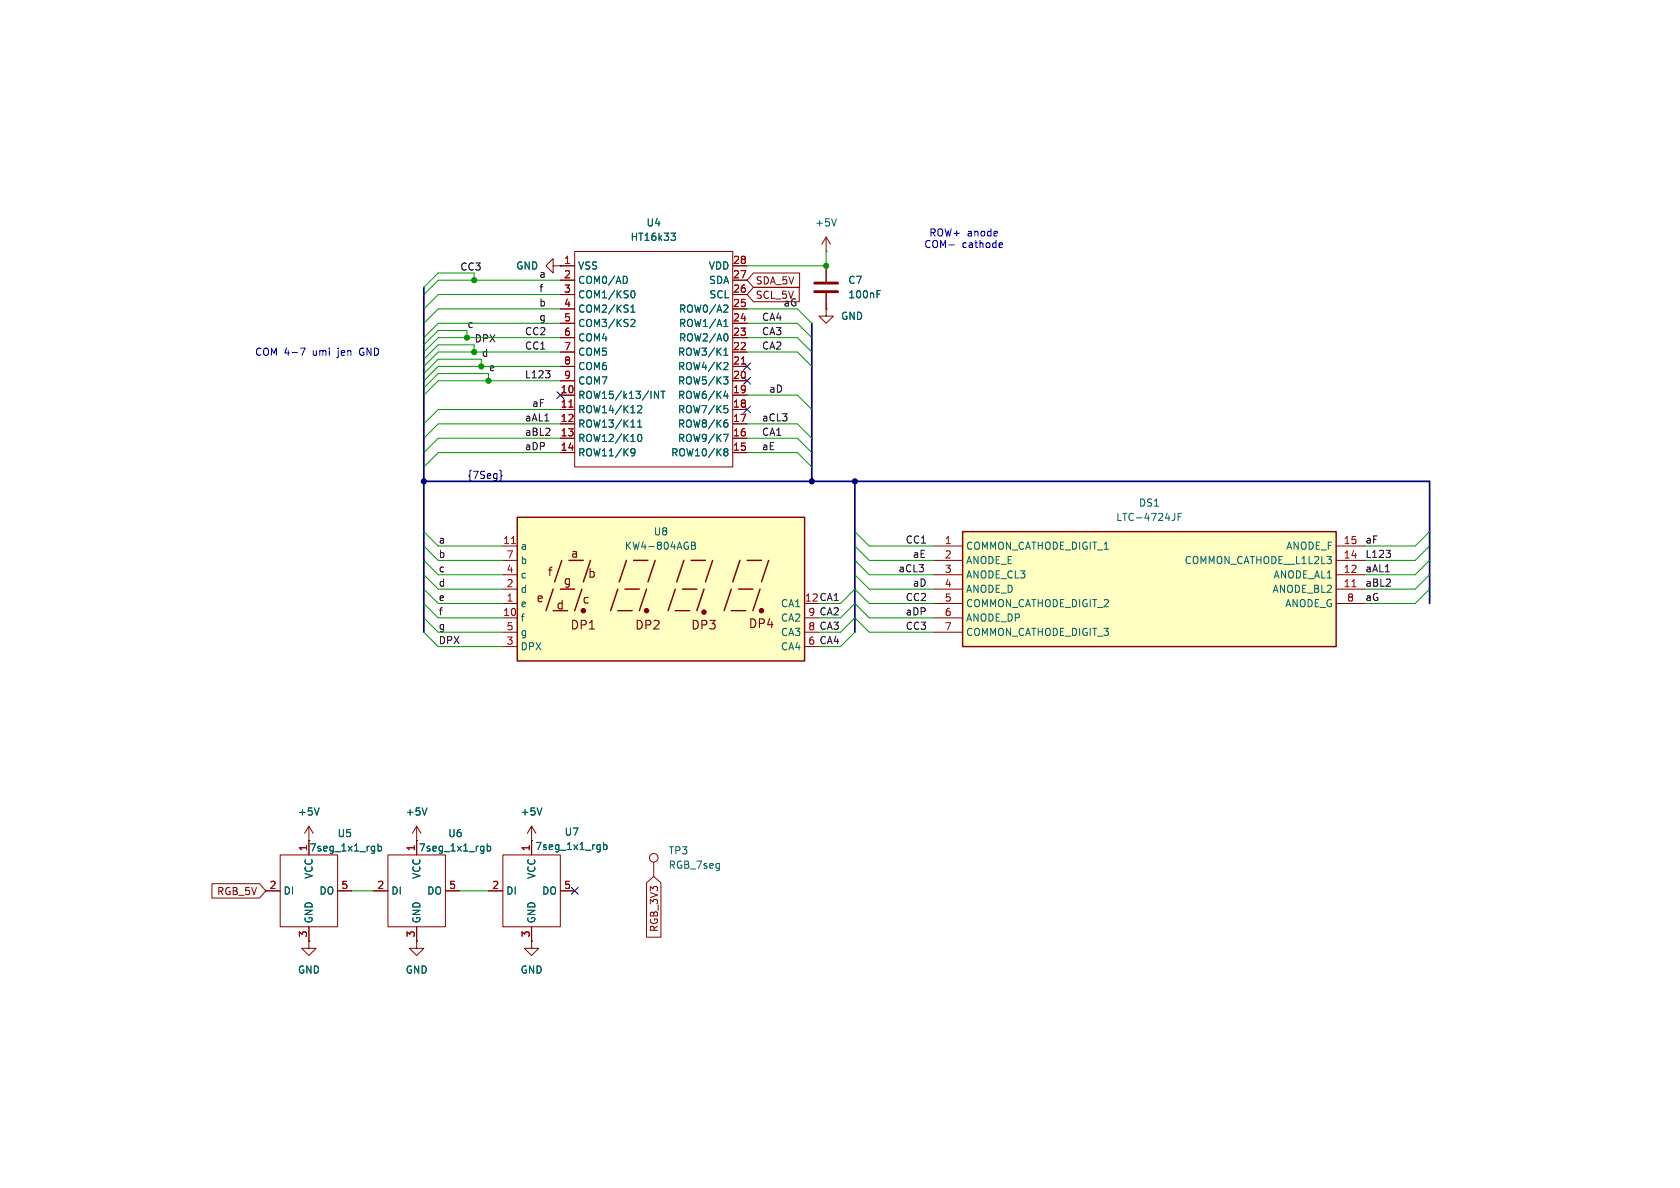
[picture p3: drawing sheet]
<svg xmlns="http://www.w3.org/2000/svg" width="297mm" height="210mm" viewBox="0 0 297 210" stroke-linecap="round" stroke-linejoin="round" font-family="sans-serif">
<g fill="none" stroke="#840000" stroke-width=".18">
<path d="M54.6 148.6h.1M54.6 146.1l-.8 1.2M54.6 146.1v2.5M54.6 146.1l.8 1.2M73.7 148.6h.1M73.7 146.1l-.8 1.2M73.7 146.1v2.5M73.7 146.1l.7 1.2M86.4 157.5h2.5M88.9 151.1h10.2v12.7h-10.2zM94 146.1l-.8 1.2M94 146.1v2.5"/>
<path d="M94 146.1l.7 1.2M99.1 157.5h2.5M115.6 152.4v2.5M94 166.4v1.2h1.2l-1.2 1.3-1.3-1.3h1.3M94 166.4h.1M94 163.8v2.6"/>
<circle cx="115.6" cy="151.6" r=".76"/>
</g>
<path d="M56.4 142.8l-.4 1.3M75.5 142.8l-.4 1.3M95.8 142.8l-.4 1.3M106.7 148.9v1.3M106.7 149.4l.4-.1 .2 .3-.1 .5h-.5" fill="none" stroke="#006464" stroke-width=".18"/>
<path d="M91.4 91.4h50.8v25.4h-50.8z" fill="#ffffc2"/>
<g fill="none" stroke="#840000" stroke-width=".25">
<path d="M91.4 91.4h50.8v25.4h-50.8zM99.3 99.1l-1.3 3.8M100.6 99.1h2.5M104.4 99.1l-1.3 3.8M110.7 99.1l-1.2 3.8M112 99.1h2.6M115.8 99.1l-1.2 3.8M120.9 99.1l-1.3 3.8M122.2 99.1h2.5M126 99.1l-1.3 3.8M130.8 99.1l-1.3 3.8M132.1 99.1h2.5"/>
<path d="M135.9 99.1l-1.3 3.8M97.8 104.1l-1.3 3.9M97.8 108h2.5M99.1 104.1h2.5M102.9 104.1l-1.3 3.9M109.2 108h2.6M109.2 104.1l-1.3 3.9M110.5 104.1h2.5M114.3 104.1l-1.3 3.9M119.4 108h2.5M119.4 104.1l-1.3 3.9M120.6 104.1h2.6"/>
<path d="M124.5 104.1l-1.3 3.9M129.3 108h2.5M129.3 104.1l-1.3 3.9M130.6 104.1h2.5M134.4 104.1l-1.3 3.9"/>
</g>
<g fill="#840000" stroke="#840000" stroke-width=".25">
<circle cx="103.1" cy="108" r=".36"/>
<circle cx="114.3" cy="108" r=".36"/>
<circle cx="124.5" cy="108.2" r=".36"/>
<circle cx="134.6" cy="108" r=".36"/>
</g>
<g fill="none" stroke="#840000" stroke-width=".18">
<path d="M97.8 47v-1.3l-1.3 1.3 1.3 1.3v-1.3h1.3M99.1 47h.1M146 44.5h.1M146 54.6v1.3h1.3l-1.3 1.3-1.2-1.3h1.2M146 54.6h.1M146 41.9l-.7 1.3M146 41.9v2.6M146 47v2.8M146 51.8v2.8M146 41.9l.8 1.3M88.9 96.5h2.5M88.9 99.1h2.5"/>
<path d="M88.9 106.7h2.5M88.9 109.2h2.5M88.9 104.1h2.5M88.9 114.3h2.5M88.9 101.6h2.5M88.9 111.8h2.5M142.2 109.2h2.6M142.2 114.3h2.6M142.2 111.8h2.6M66 157.5h2.6M68.6 151.1h10.1v12.7h-10.1zM73.7 148.6v2.5"/>
<path d="M78.7 157.5h2.6M73.7 166.4v1.2h1.2l-1.2 1.3-1.3-1.3h1.3M73.7 166.4h.1M73.7 163.8v2.6"/>
</g>
<path d="M90.4 96.1h.7" fill="none" stroke="#a90000" stroke-width=".18"/>
<path d="M147.9 38.7l-.5 1.2M155.1 52h.4M155.1 51.4h.6M122.3 95.8h.4l.2 .3-.2 .3 .2 .2 .1 .3-.3 .2h-.4zM122.3 96.4h.4M86.1 149.2v1.2M86.1 149.7l.4-.1 .2 .2-.1 .6h-.5" fill="none" stroke="#006464" stroke-width=".18"/>
<path d="M144 51.6h4.1M144 50h4.1" fill="none" stroke="#840000" stroke-width=".51"/>
<path d="M170.2 94h66v20.3h-66z" fill="#ffffc2"/>
<path d="M170.2 94h66v20.3h-66z" fill="none" stroke="#840000" stroke-width=".25"/>
<g fill="none" stroke="#840000" stroke-width=".18">
<path d="M99.1 47h.1M99.1 47h2.5M99.1 49.5h2.5M99.1 59.7h2.5M99.1 57.2h2.5M99.1 54.6h2.5M99.1 52.1h2.5M101.6 44.5h27.9v38.1h-27.9zM129.5 47h2.6M129.5 49.5h2.6M129.5 59.7h2.6M129.5 57.2h2.6"/>
<path d="M129.5 54.6h2.6M129.5 52.1h2.6M133.2 48.3h8.2v2.5h-8.2l-1.1-1.3zM133.2 50.8h8.1v2.5h-8.1l-1.1-1.2zM146 54.6h.1M146 47v2.8M146 51.8v2.8M99.1 69.9h2.5M99.1 72.4h2.5M99.1 74.9h2.5M99.1 77.5h2.5M99.1 67.3h2.5"/>
<path d="M99.1 64.8h2.5M99.1 62.2h2.5M129.5 69.9h2.6M129.5 72.4h2.6M129.5 74.9h2.6M129.5 77.5h2.6M129.5 67.3h2.6M129.5 64.8h2.6M129.5 62.2h2.6M99.1 80h2.5M129.5 80h2.6M165.1 96.5h5.1"/>
<path d="M165.1 99.1h5.1M236.2 96.5h5.1M236.2 99.1h5.1M165.1 104.1h5.1M165.1 101.6h5.1M165.1 106.7h5.1M165.1 109.2h5.1M165.1 111.8h5.1M236.2 104.1h5.1M236.2 101.6h5.1M236.2 106.7h5.1M37.5 156.2h8.4l1.1 1.3-1.1 1.3h-8.4z"/>
<path d="M47 157.5h2.5M49.5 151.1h10.2v12.7h-10.2zM54.6 148.6h.1M54.6 148.6v2.5M59.7 157.5h2.5M66 157.5h2.6M73.7 148.6h.1M73.7 148.6v2.5M78.7 157.5h2.6M86.4 157.5h2.5M99.1 157.5h2.5M114.3 156.1l1.3-1.2 1.2 1.2v9.6h-2.5z"/>
<path d="M54.6 166.4v1.2h1.3l-1.3 1.3-1.3-1.3h1.3M54.6 166.4h.1M54.6 163.8v2.6M73.7 166.4h.1M73.7 163.8v2.6M94 166.4h.1M94 163.8v2.6"/>
</g>
<path d="M100.6 72h.7M131.1 64.4h.7M239 103.7h.7" fill="none" stroke="#a90000" stroke-width=".18"/>
<g fill="none" stroke="#006464" stroke-width=".18">
<path d="M110.7 48.9l.2 .5-.2 .6M111.5 55.2h.7M111.5 54.3l.4-.4v1.3M111.6 51.6l.2-.2a.68 .68 0 0 1 .5 .6 .68 .68 0 0 1-.5 .6l-.2-.2M111.6 56.5h.4l.2 .3-.7 .9h.7M118.6 41.2h.8l-.4 .5 .3 .1 .1 .4-.2 .3h-.4M128 57.7h.7M128.1 56.8l.2-.3v1.2M128.1 53.9l.5 .1 .1 .3-.8 .9h.8M128.4 59a.79 .79 0 0 1 0 1.3M155.1 51.4h.6M155.1 52h.4"/>
<path d="M111.6 79.4l.2-.1 .4 .1a.84 .84 0 0 1-.3 1.2h-.3M112.2 79.9l-.2 .2-.4-.1M112.7 71.8l.5-.1 .3 .4-.8 .9h.8M112.7 75.5h.8M112.7 74.6l.4-.4v1.3M112.9 76.8h.1a.68 .68 0 0 1 .5 .6 .68 .68 0 0 1-.5 .6 .84 .84 0 0 1-.1-1.2zM116.4 69.2v1.2l-.7-1.2v1.2M116.8 69.2h.8M117.2 69.2v1.2M127.9 76.8h.9l-.6 1.2M127.9 66.6h.8l-.4 .5 .3 .1 .1 .4-.3 .3h-.3M128 70h.8"/>
<path d="M128 62.8h.7M128 61.9l.3-.4v1.3M128 71.7h.6M128 79.4l.2-.1 .4 .1 .1 .2-.3 .3M128 79.7l.2 .2M128.1 72.2h.3l.3 .2-.1 .5-.5 .1M128.1 64.1h.5l.1 .3-.8 .9h.8M128.2 74.7l.4 .1 .1 .2-.1 .4-.4 .1M128.2 79.9h.2M128.2 79.9l-.2 .1M128.4 79.9l.3 .2-.1 .4-.2 .1-.4-.1M128.6 74.2l-.4 .1"/>
<path d="M128.6 69.6v.8M207.7 90.7l-.1 1.1M208.3 91.4h.4M208.9 90.7h-.6v1.3M56.4 142.8l-.4 1.3M66.8 149.2v1.2M66.8 149.7l.4-.1 .2 .2-.1 .6h-.5M75.5 142.8l-.4 1.3M86.1 149.7l.4-.1 .2 .2-.1 .6h-.5M86.1 149.2v1.2M95.8 142.8l-.4 1.3M106.7 148.9v1.3"/>
<path d="M106.7 149.4l.4-.1 .2 .3-.1 .5h-.5"/>
</g>
<path d="M98.5 69.2l1.2 1.3M99.7 69.2l-1.2 1.3M131.5 66.7l1.2 1.2M131.5 64.2l1.2 1.2M131.5 71.8l1.2 1.2M132.7 66.7l-1.2 1.2M132.7 64.2l-1.2 1.2M132.7 71.8l-1.2 1.2M88.4 83.1l.2 .2v.6l.2 .2-.2 .2v.6l-.2 .2M101 156.9l1.2 1.2M102.2 156.9l-1.2 1.2" fill="none" stroke="#000084" stroke-width=".18"/>
<path d="M96.4 65.5h.8l-.4 .5M97.2 66.1v.6M245 97.3h.8l-.4 .5M245.8 97.9v.5" fill="none" stroke="#0f0f0f" stroke-width=".18"/>
<path d="M167.7 43.3h1M176.8 42.9l.4 .1v.2l-.6 .1M177.2 43.7l-.4 .1M53.1 61.5h.8l-.5 1.3" fill="none" stroke="#0000c2" stroke-width=".18"/>
<path d="M74.9 50.8v61M143.5 57.2v27.9M74.9 85.1h177.8v21.6M151.1 85.1v26.7" fill="none" stroke="#000084" stroke-width=".3"/>
<g fill="none" stroke="#009600" stroke-width=".18">
<path d="M82.5 59.7v-1.3h-5l-2.6 2.6M83.8 49.5v-1.2h-6.3l-2.6 2.5M99.1 54.6h-21.6l-2.6 2.6M99.1 59.7h-21.6l-2.6 2.5M99.1 57.2h-21.6l-2.6 2.5M99.1 49.5h-21.6l-2.6 2.6M99.1 52.1h-21.6l-2.6 2.5M132.1 54.6h8.9l2.5 2.6M132.1 59.7h8.9l2.5 2.5M132.1 57.2h8.9l2.5 2.5M146 44.5v2.5h-13.9M83.8 62.2v-1.2h-6.3l-2.6 2.5"/>
<path d="M85.1 64.8v-1.3h-7.6l-2.6 2.5M86.4 67.3v-1.3h-8.9l-2.6 2.6M99.1 74.9h-21.6l-2.6 2.6M99.1 64.8h-21.6l-2.6 2.5M99.1 62.2h-21.6l-2.6 2.6M99.1 72.4h-21.6l-2.6 2.5M99.1 77.5h-21.6l-2.6 2.5M99.1 67.3h-21.6l-2.6 2.6M132.1 69.9h8.9l2.5 2.5M132.1 74.9h8.9l2.5 2.6M132.1 62.2h8.9l2.5 2.6M132.1 77.5h8.9l2.5 2.5"/>
<path d="M74.9 99.1l2.6 2.5h11.4M74.9 96.5l2.6 2.6h11.4M74.9 94l2.6 2.5h11.4M99.1 80h-21.6l-2.6 2.6M132.1 80h8.9l2.5 2.6M151.1 99.1l2.6 2.5h11.4M151.1 96.5l2.6 2.6h11.4M151.1 94l2.6 2.5h11.4M252.7 99.1l-2.5 2.5h-8.9M252.7 96.5l-2.5 2.6h-8.9M252.7 94l-2.5 2.5h-8.9M74.9 101.6l2.6 2.5h11.4"/>
<path d="M74.9 106.7l2.6 2.5h11.4M74.9 109.2l2.6 2.6h11.4M74.9 104.1l2.6 2.6h11.4M74.9 111.8l2.6 2.5h11.4M144.8 109.2h3.8l2.5-2.5 2.6 2.5h11.4M144.8 111.8h3.8l2.5-2.6 2.6 2.6h11.4M144.8 106.7h3.8l2.5-2.6 2.6 2.6h11.4M151.1 101.6l2.6 2.5h11.4M151.1 111.8l-2.5 2.5h-3.8M252.7 101.6l-2.5 2.5h-8.9M252.7 104.1l-2.5 2.6h-8.9M62.2 157.5h3.8"/>
<path d="M81.3 157.5h5.1"/>
</g>
<g fill="#000084" stroke="#000084" stroke-width=".18">
<circle cx="74.9" cy="85.1" r=".46"/>
<circle cx="143.5" cy="85.1" r=".46"/>
<circle cx="151.1" cy="85.1" r=".46"/>
</g>
<g fill="#009600" stroke="#009600" stroke-width=".18">
<circle cx="83.8" cy="49.5" r=".46"/>
<circle cx="83.8" cy="62.2" r=".46"/>
<circle cx="86.4" cy="67.3" r=".46"/>
<circle cx="82.5" cy="59.7" r=".46"/>
<circle cx="146" cy="47" r=".46"/>
<circle cx="85.1" cy="64.8" r=".46"/>
</g>
<g font-size="2.1" fill="#840000">
<text x="100.8" y="98.8">a</text>
<text x="94.7" y="106.7">e</text>
<text x="96.7" y="102.1">f</text>
<text x="98.2" y="108">d</text>
<text x="99.5" y="103.7">g</text>
<text x="102.8" y="107">c</text>
<text x="103.8" y="102.4">b</text>
<text x="100.7" y="111.5">DP1</text>
<text x="112.2" y="111.5">DP2</text>
<text x="122.1" y="111.5">DP3</text>
<text x="132.2" y="111.3">DP4</text>
</g>
<g font-size="1.8" fill="#006464">
<text x="114.2" y="40.2">U4</text>
<text x="144" y="40.2">+5V</text>
<text x="91.2" y="47.9">GND</text>
<text x="102.1" y="47.9">VSS</text>
<text x="111.4" y="42.8">HT16k33</text>
<text x="125.2" y="47.9">VDD</text>
<text x="102.1" y="50.4">COM0/AD</text>
<text x="102.1" y="52.9">COM1/KS0</text>
<text x="125.3" y="50.4">SDA</text>
<text x="125.3" y="52.9">SCL</text>
<text x="149.9" y="50.4">C7</text>
<text x="149.9" y="52.9">100nF</text>
<text x="102.1" y="55.5">COM2/KS1</text>
<text x="102.1" y="58">COM3/KS2</text>
<text x="119.9" y="58">ROW1/A1</text>
<text x="119.9" y="55.5">ROW0/A2</text>
<text x="148.6" y="56.7">GND</text>
<text x="102.1" y="60.6">COM4</text>
<text x="102.1" y="63.1">COM5</text>
<text x="102.1" y="65.6">COM6</text>
<text x="119.8" y="65.6">ROW4/K2</text>
<text x="119.8" y="63.1">ROW3/K1</text>
<text x="119.9" y="60.6">ROW2/A0</text>
<text x="102.1" y="70.7">ROW15/k13/INT</text>
<text x="102.1" y="68.2">COM7</text>
<text x="119.8" y="70.7">ROW6/K4</text>
<text x="119.8" y="68.2">ROW5/K3</text>
<text x="102.1" y="73.3">ROW14/K12</text>
<text x="102.1" y="75.8">ROW13/K11</text>
<text x="119.8" y="75.8">ROW8/K6</text>
<text x="119.8" y="73.3">ROW7/K5</text>
<text x="102.1" y="78.3">ROW12/K10</text>
<text x="102.1" y="80.9">ROW11/K9</text>
<text x="118.5" y="80.9">ROW10/K8</text>
<text x="119.8" y="78.3">ROW9/K7</text>
<text x="201.3" y="89.8">DS1</text>
<text x="115.5" y="94.8">U8</text>
<text x="197.2" y="92.3">LTC-4724JF</text>
<text x="91.9" y="97.4">a</text>
<text x="91.9" y="99.9">b</text>
<text x="110.4" y="97.4">KW4-804AGB</text>
<text x="170.7" y="97.4">COMMON_CATHODE_DIGIT_1</text>
<text x="170.7" y="99.9">ANODE_E</text>
<text x="209.3" y="99.9">COMMON_CATHODE__L1L2L3</text>
<text x="227.3" y="97.4">ANODE_F</text>
<text x="91.9" y="107.5">e</text>
<text x="91.9" y="105">d</text>
<text x="91.9" y="102.5">c</text>
<text x="138" y="107.5">CA1</text>
<text x="170.7" y="102.5">ANODE_CL3</text>
<text x="170.7" y="105">ANODE_D</text>
<text x="170.7" y="107.5">COMMON_CATHODE_DIGIT_2</text>
<text x="224.9" y="105">ANODE_BL2</text>
<text x="225" y="102.5">ANODE_AL1</text>
<text x="227.1" y="107.5">ANODE_G</text>
<text x="91.9" y="110.1">f</text>
<text x="91.9" y="112.6">g</text>
<text x="138" y="112.6">CA3</text>
<text x="138" y="110.1">CA2</text>
<text x="170.7" y="110.1">ANODE_DP</text>
<text x="170.7" y="112.6">COMMON_CATHODE_DIGIT_3</text>
<text x="91.9" y="115.2">DPX</text>
<text x="138" y="115.2">CA4</text>
<text x="52.6" y="144.4">+5V</text>
<text x="59.6" y="148.2">U5</text>
<text x="71.6" y="144.4">+5V</text>
<text x="79.1" y="148.2">U6</text>
<text x="91.9" y="144.4">+5V</text>
<text x="99.7" y="147.9">U7</text>
<text x="54.6" y="150.7">7seg_1x1_rgb</text>
<text x="55.5" y="155.5" transform="rotate(-90 55.5 155.5)">VCC</text>
<text x="73.9" y="150.7">7seg_1x1_rgb</text>
<text x="74.5" y="155.5" transform="rotate(-90 74.5 155.5)">VCC</text>
<text x="94.8" y="155.5" transform="rotate(-90 94.8 155.5)">VCC</text>
<text x="118.1" y="151.2">TP3</text>
<text x="118.1" y="153.8">RGB_7seg</text>
<text x="50" y="158.3">DI</text>
<text x="56.4" y="158.3">DO</text>
<text x="69.1" y="158.3">DI</text>
<text x="75.4" y="158.3">DO</text>
<text x="89.4" y="158.3">DI</text>
<text x="95.7" y="158.3">DO</text>
<text x="55.5" y="163.3" transform="rotate(-90 55.5 163.3)">GND</text>
<text x="74.5" y="163.3" transform="rotate(-90 74.5 163.3)">GND</text>
<text x="94.8" y="163.3" transform="rotate(-90 94.8 163.3)">GND</text>
<text x="52.6" y="172.3">GND</text>
<text x="71.6" y="172.3">GND</text>
<text x="91.9" y="172.3">GND</text>
</g>
<g font-size="1.8" fill="#0f0f0f">
<text x="81.3" y="47.9">CC3</text>
<text x="95.2" y="49.2">a</text>
<text x="95.2" y="51.7">f</text>
<text x="82.5" y="58.1">c</text>
<text x="92.7" y="59.3">CC2</text>
<text x="95.2" y="56.8">g</text>
<text x="95.2" y="54.3">b</text>
<text x="134.6" y="59.3">CA3</text>
<text x="134.6" y="56.8">CA4</text>
<text x="138.4" y="54.3">aG</text>
<text x="83.8" y="60.6">DPX</text>
<text x="85.1" y="63.2">d</text>
<text x="86.4" y="65.7">e</text>
<text x="92.7" y="61.9">CC1</text>
<text x="134.6" y="61.9">CA2</text>
<text x="92.7" y="67">L123</text>
<text x="135.9" y="69.5">aD</text>
<text x="92.7" y="74.6">aAL1</text>
<text x="92.7" y="77.1">aBL2</text>
<text x="94" y="72">aF</text>
<text x="134.6" y="74.6">aCL3</text>
<text x="134.6" y="77.1">CA1</text>
<text x="92.7" y="79.7">aDP</text>
<text x="134.6" y="79.7">aE</text>
<text x="77.5" y="96.2">a</text>
<text x="77.5" y="98.7">b</text>
<text x="77.5" y="101.3">c</text>
<text x="158.7" y="101.3">aCL3</text>
<text x="160" y="96.2">CC1</text>
<text x="161.3" y="98.7">aE</text>
<text x="241.3" y="96.2">aF</text>
<text x="241.3" y="101.3">aAL1</text>
<text x="241.3" y="98.7">L123</text>
<text x="77.5" y="106.3">e</text>
<text x="77.5" y="103.8">d</text>
<text x="142.2" y="106.4">12 CA1</text>
<text x="160" y="106.3">CC2</text>
<text x="161.3" y="103.8">aD</text>
<text x="241.3" y="103.8">aBL2</text>
<text x="241.3" y="106.3">aG</text>
<text x="77.5" y="111.4">g</text>
<text x="77.5" y="108.9">f</text>
<text x="77.5" y="114">DPX</text>
<text x="142.8" y="111.5">8 CA3</text>
<text x="142.8" y="109">9 CA2</text>
<text x="160" y="108.9">aDP</text>
<text x="160" y="111.4">CC3</text>
<text x="142.8" y="114">6 CA4</text>
</g>
<g font-size="1.8" fill="#a90000">
<text x="99.6" y="46.7">1</text>
<text x="129.5" y="46.7">28</text>
<text x="99.6" y="49.3">2</text>
<text x="99.6" y="51.8">3</text>
<text x="129.5" y="51.8">26</text>
<text x="129.5" y="49.3">27</text>
<text x="99.6" y="54.4">4</text>
<text x="99.6" y="56.9">5</text>
<text x="99.6" y="59.4">6</text>
<text x="129.5" y="59.4">23</text>
<text x="129.5" y="56.9">24</text>
<text x="129.5" y="54.4">25</text>
<text x="99.6" y="62">7</text>
<text x="99.6" y="64.5">8</text>
<text x="129.5" y="64.5">21</text>
<text x="129.5" y="62">22</text>
<text x="99" y="69.6">10</text>
<text x="99.6" y="67.1">9</text>
<text x="129.5" y="69.6">19</text>
<text x="129.5" y="67.1">20</text>
<text x="99" y="72.1">11</text>
<text x="99" y="74.7">12</text>
<text x="99" y="77.2">13</text>
<text x="129.5" y="77.2">16</text>
<text x="129.5" y="74.7">17</text>
<text x="129.5" y="72.1">18</text>
<text x="99" y="79.8">14</text>
<text x="129.5" y="79.8">15</text>
<text x="88.9" y="96.3">11</text>
<text x="89.5" y="101.3">4</text>
<text x="89.5" y="98.8">7</text>
<text x="166.9" y="96.3">1</text>
<text x="166.9" y="98.8">2</text>
<text x="166.9" y="101.3">3</text>
<text x="237.4" y="101.3">12</text>
<text x="237.4" y="98.8">14</text>
<text x="237.4" y="96.3">15</text>
<text x="89.5" y="106.4">1</text>
<text x="89.5" y="103.9">2</text>
<text x="166.9" y="103.9">4</text>
<text x="166.9" y="106.4">5</text>
<text x="237.4" y="103.9">11</text>
<text x="238.1" y="106.4">8</text>
<text x="88.9" y="109">10</text>
<text x="89.5" y="111.5">5</text>
<text x="166.9" y="109">6</text>
<text x="166.9" y="111.5">7</text>
<text x="89.5" y="114">3</text>
<text x="54.4" y="150.6" transform="rotate(-90 54.4 150.6)">1</text>
<text x="73.4" y="150.6" transform="rotate(-90 73.4 150.6)">1</text>
<text x="93.7" y="150.6" transform="rotate(-90 93.7 150.6)">1</text>
<text x="47.6" y="157.2">2</text>
<text x="60.3" y="157.2">5</text>
<text x="66.6" y="157.2">2</text>
<text x="79.3" y="157.2">5</text>
<text x="86.9" y="157.2">2</text>
<text x="99.6" y="157.2">5</text>
<text x="54.4" y="165.8" transform="rotate(-90 54.4 165.8)">3</text>
<text x="73.4" y="165.8" transform="rotate(-90 73.4 165.8)">3</text>
<text x="93.7" y="165.8" transform="rotate(-90 93.7 165.8)">3</text>
</g>
<g font-size="1.8" fill="#0000c2">
<text x="163.3" y="44.1">COM-</text>
<text x="164.2" y="42">ROW+</text>
<text x="170.1" y="44.1">cathode</text>
<text x="171" y="42">anode</text>
<text x="45" y="63.1">COM 4-7</text>
<text x="55.4" y="63.1">umi</text>
<text x="60" y="63.1">jen</text>
<text x="64" y="63.1">GND</text>
</g>
<g font-size="1.8" fill="#840000">
<text x="133.5" y="50.5">SDA_5V</text>
<text x="133.5" y="53">SCL_5V</text>
<text x="94.5" y="150.5">7seg_1x1_rgb</text>
<text x="38.3" y="158.4">RGB_5V</text>
<text x="116.5" y="164.9" transform="rotate(-90 116.5 164.9)">RGB_3V3</text>
</g>
<text font-size="1.8" fill="#000084" x="82.5" y="84.7">{7Seg}</text>
</svg>
